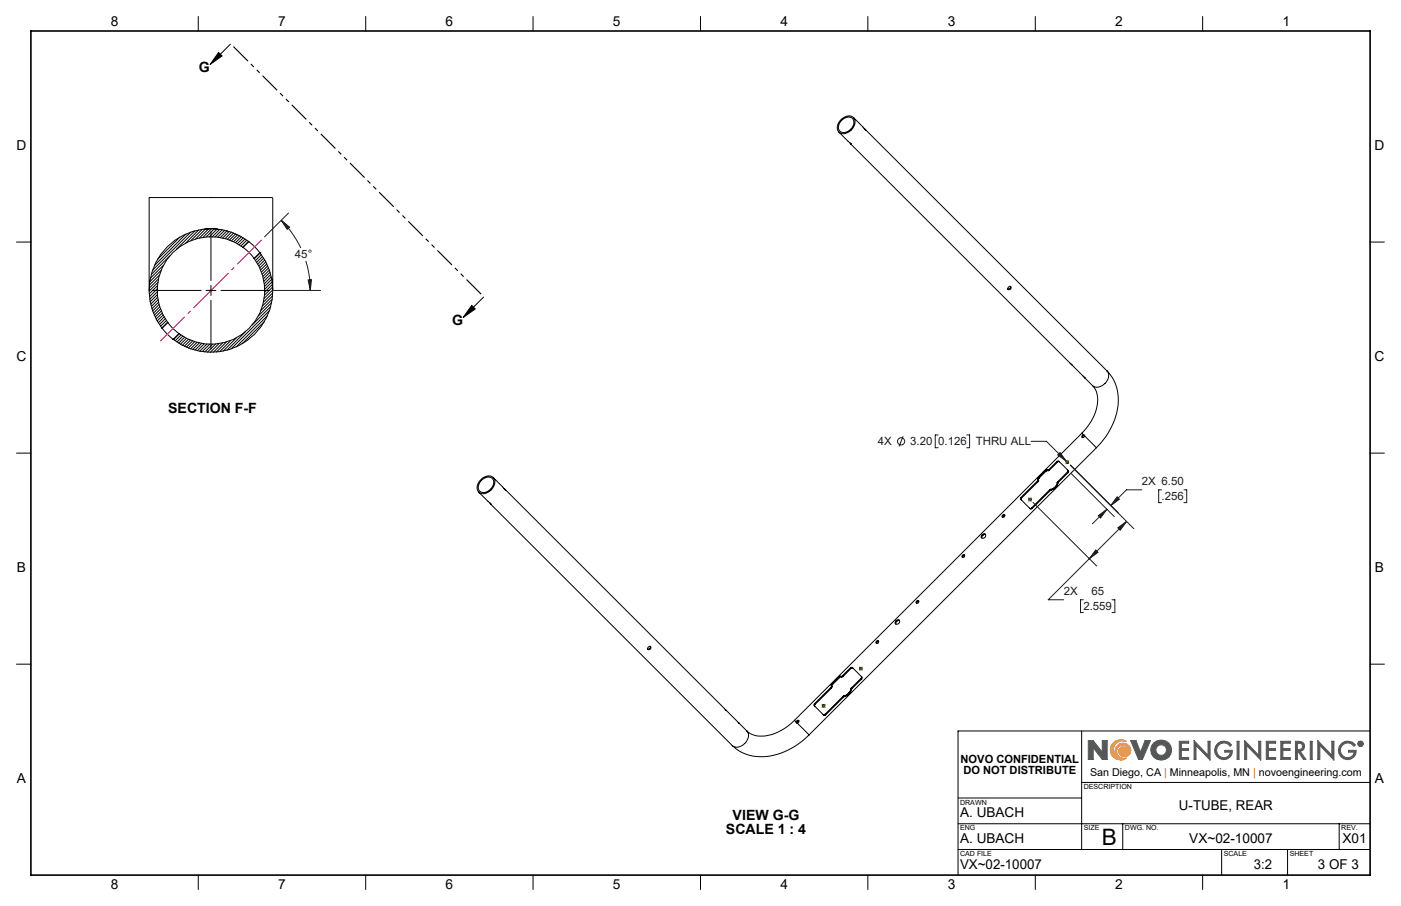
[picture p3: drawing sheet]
<svg xmlns="http://www.w3.org/2000/svg" width="432mm" height="279mm" viewBox="0 0 432 279" stroke-linecap="round" stroke-linejoin="round" font-family="sans-serif">
<g fill="none" stroke="#000" stroke-width=".31">
<path d="M61.1 5.1v4.5M112.7 5.1v4.5M164.3 5.1v4.5M215.9 5.1v4.5M267.5 5.1v4.5M319.1 5.1v4.5M370.7 5.1v4.5M259.3 37.3a2.38 2.38 0 0 1 3.6-.5 3.1 3.1 0 0 1-.7 3.1 3.1 3.1 0 0 1-3.2 .7 2.19 2.19 0 0 1 .3-3.3zM259.4 36.7a2.41 2.41 0 0 1 4.1 .3 3.7 3.7 0 0 1-4.6 4 2.65 2.65 0 0 1 .5-4.3zM263 36.2l3.9 4-.2-.2M266.3 39.6l.4 .4M266.7 40l74.5 74.4"/>
<path d="M258.6 40.7l3.8 3.9-.5-.6M262.3 44.4l68.1 68.2-.3-.4M5.1 74.6h4.4M46 61.1v28.5M46 60.9h37.9M52.3 78.9l-5.7 5.7M55.5 73.1l-7 6.9M57.3 72.2l-9.7 9.6M58.8 71.6l-11.8 11.7M60.1 71.2l-5.7 5.7M61.2 70.9l-4 4.1M62.3 70.7l-3.5 3.5"/>
<path d="M62.9 70.7h4.2M63.4 70.6l-3.1 3.1M64.3 70.6l-2.8 2.8M65.2 70.5l-2.7 2.7M66.1 70.6l-2.5 2.5M66.9 70.6l-2.4 2.4M67.7 70.7l-2.3 2.3M68.5 70.8l-2.2 2.3M69.3 71l-2.2 2.1M70 71.2l-2.1 2.1M70.7 71.4l-2.1 2M71.3 71.6l-1.9 2"/>
<path d="M72 71.9l-1.9 1.9M72.6 72.1l-1.9 1.9M73.2 72.4l-1.8 1.9M73.8 72.7l-1.8 1.8M74.4 73l-1.8 1.8M74.9 76.3l2.6 2.3 .8 1.1M74.9 76.3a16.6 16.6 0 0 0-21.6 1.6 16.6 16.6 0 0 0-1.6 21.6M75 73.3l-1.8 1.8M75.5 73.7l-1.8 1.8M76.1 74l-1.8 1.8M76.6 74.4l-1.8 1.8M76.7 74.5l3.4 3.4"/>
<path d="M76.7 74.5a19.1 19.1 0 0 0-25.1 1.6 19.1 19.1 0 0 0-1.6 25.1M76.7 74.5l-1.8 1.8M78.3 79.7a16.6 16.6 0 0 1-1.6 21.6 16.6 16.6 0 0 1-21.6 1.6M80.1 77.9h.1M80.1 77.9a19 19 0 0 1-1.6 25.1 19 19 0 0 1-25.1 1.6M80.1 77.9l-1.8 1.8M80.2 78l-1.8 1.8M80.5 78.5l-1.7 1.8M80.9 79.1l-1.8 1.8M81.3 79.6l-1.9 1.8M84.1 61.1v28.5M422.3 74.6h4.4"/>
<path d="M48.5 89.1l-2.4 2.4M48.5 90l-2.3 2.3M48.5 88.1l-2.5 2.5M48.5 90.8l-2.2 2.3M48.6 91.7l-2.1 2.1M48.6 87.1l-2.6 2.7M48.7 92.4l-2.1 2.1M48.9 86l-2.9 2.9M48.9 93.2l-2.1 2M49 93.9l-1.9 2M49.2 84.8l-3.2 3.1M49.2 94.6l-1.9 2"/>
<path d="M49.5 95.3l-1.9 1.9M49.6 83.4l-3.4 3.5M49.7 95.9l-1.9 1.9M50 96.6l-1.9 1.8M50.3 97.2l-1.9 1.8M50.4 81.7l-4 4.1M50.6 97.7l-1.8 1.9M50.9 98.3l-1.8 1.8M51.3 98.8l-1.8 1.8M51.6 99.4l-1.7 1.7M51.7 99.5l1.6 1.8 1.8 1.6M51.7 99.5l-1.7 1.7"/>
<path d="M81.5 99.2l-6.9 6.8M81.6 80.2l-1.8 1.8M81.9 80.8l-1.8 1.8M82.2 81.4l-1.9 1.9M82.4 97.3l-9.6 9.7M82.5 82l-1.9 1.9M82.8 82.6l-2 2M83 83.3l-2 2M83 95.8l-11.7 11.8M83.2 84l-2 2M83.4 84.7l-2 2M83.4 94.5l-5.7 5.7"/>
<path d="M83.6 85.4l-2.1 2.1M83.7 93.3l-4.1 4.1M83.7 86.1l-2.1 2.2M83.9 86.9l-2.3 2.3M83.9 92.3l-3.5 3.4M84 87.7l-2.4 2.4M84 91.3l-3.1 3.1M84 88.5l-2.5 2.5M84.1 89.4l-2.7 2.6M84.1 90.3l-2.9 2.9M310.8 88.5a.52 .52 0 0 1 .9 .1 .52 .52 0 0 1-.6 .7 .44 .44 0 0 1-.5-.2 .44 .44 0 0 1 .2-.6zM311.4 88.3a.67 .67 0 0 1-.8 .8"/>
<path d="M50 101.2l1.8 2.1 1.6 1.3M53.4 104.6h.1M55.1 102.9l-1.7 1.7M55.2 103l-1.7 1.7M55.8 103.3l-1.8 1.8M56.3 103.7l-1.8 1.8M56.9 104l-1.8 1.8M57.5 104.3l-1.9 1.9M58.1 104.6l-1.9 1.9M58.7 104.9l-1.9 1.9M59.3 105.2l-1.9 1.9M60 105.4l-1.9 1.9"/>
<path d="M60.7 105.6l-2 2M61.4 105.8l-2 2M62.2 105.9l-2.1 2.1M62.9 106l-2.1 2.2M63.8 106.1l-2.2 2.2M64.6 106.2l-2.3 2.2M65.5 106.2l-2.4 2.3M66.5 106.1l-2.5 2.5M67.5 106l-2.7 2.6M68.6 105.8l-2.8 2.8M69.8 105.4l-3.1 3.1M71.2 105l-3.5 3.4"/>
<path d="M72.9 104.2l-4.1 4.1M75.7 102.3l-5.7 5.7M330.3 112.5l4.1 4.1-.4-.4M334.3 116.5l2.4 2.4M336.7 118.9a7.8 7.8 0 0 1 .8 8.5 18.4 18.4 0 0 1-4.1 6.2M341.2 114.4a14 14 0 0 1 2.3 15.1 23.8 23.8 0 0 1-5.6 8.6M341.2 114.4a3.2 3.2 0 0 1-1.9 4.7l-1.4 .3-1.2-.5M5.1 139.7h4.4M333.4 133.6l.5 .5M333.4 133.6l-88.5 88.5M333.9 134.1l.4 .3M333.9 134.1a.48 .48 0 0 0-.6 .4 .48 .48 0 0 0 .6 .5 .48 .48 0 0 0 .4-.6"/>
<path d="M334.1 134.3l.2 .1M334.3 134.3l-.5 .1-.2 .5M334.3 134.4l3.6 3.7M337.9 138.1l-88.5 88.5M422.3 139.7h4.4M147.5 151.8l3.9 3.8-.5-.6M148.2 148.3a2.31 2.31 0 0 1 3.9-.2 3.2 3.2 0 0 1-4.1 3.5 2.19 2.19 0 0 1 .2-3.3zM148.4 147.7a2.41 2.41 0 0 1 4.1 .3 3.7 3.7 0 0 1-4.6 4 2.5 2.5 0 0 1 .1-3.9zM151.2 155.5l74.5 74.4M152 147.2l3.9 4-.6-.6M155.7 151l68.2 68.1-.4-.3M309.1 158.8a.38 .38 0 0 1 .6 0 .38 .38 0 0 1-.2 .6 .38 .38 0 0 1-.7 0 .38 .38 0 0 1 .3-.6z"/>
<path d="M309.7 158.9l-.5 .2-.2 .4M314.7 153.4l-.1 .6 2.9 3 .6-.2M314.7 153.4l.2 .2M314.9 153.6l-.1 .6M317.9 156.6l-.6 .1M317.9 156.6l.2 .2M319.7 148.3l-5 5.1M319.7 148.3l.2 .3M319.9 147.8l-.2 .5M319.9 147.8l.2 .3-.2 .5M319.9 148.6l-5 5M320 147.2l-.1 .6"/>
<path d="M320 147.2l.3 .3M320.3 147.5l-.3 .4M322.2 145.1l-2.2 2.1M322.2 145.1l.2 .2M322.4 145.3l-2.1 2.2M322.7 145l-.2-.1-.3 .2M322.7 145l.3 .2 .5-.2M322.9 145.1l-.5 .2M323.3 144.8l-.6 .2M323.3 144.8l.2 .2M323.5 151.1l-5.6 5.5M323.5 151.1l.2 .2"/>
<path d="M323.7 151.3l-5.6 5.5M323.8 150.9l-.3 .2M323.8 150.9l.2 .2M324 151.1l-.3 .2M324.6 150.6l-.8 .3M324.6 150.6l.2 .3M324.8 150.9l-.8 .2M324.9 150.4l-.3 .2M324.9 150.4l.2 .2M325.1 150.6l-.3 .3M325.3 150l-.4 .4M325.3 150l.3 .2"/>
<path d="M325.6 149.7l-.3 .3M325.6 150.2l-.5 .4M325.6 149.7l.2 .2M325.8 142.3l.6-.1 1.4 1.5 1.6 1.6-.2 .5M325.8 142.3l-2.5 2.5M325.8 142.3l.1 .2M325.8 149.9l-.2 .3M325.8 148.9l-.2 .8M325.8 148.9l.2 .2M325.9 142.5l-2.4 2.5M326 148.6l-.2 .3M326 148.6l.2 .1"/>
<path d="M326 149.1l-.2 .8M326.2 148.7l-.2 .4M326.5 142.4l-.6 .1M329 145.6l-3 3M329 145.6l.2 .2M329.1 145l-.1 .6M329.2 145.8l-3 2.9M296.7 171.2a.44 .44 0 0 1 .6 .2 .44 .44 0 0 1-.2 .6 .44 .44 0 0 1-.6-.3zM297.3 171.2l-.4 .1-.2 .6M302.9 164.7a.66 .66 0 0 1 1 .4 .66 .66 0 0 1-.7 .8 .57 .57 0 0 1-.8-.2 .57 .57 0 0 1 .3-.8zM303.7 164.8a1.09 1.09 0 0 0-1.1 1.1M199.8 199.5a.47 .47 0 0 1 .8 0 .47 .47 0 0 1-.3 .7l-.2 .1a.43 .43 0 0 1-.5-.2 .43 .43 0 0 1 .2-.6z"/>
<path d="M200.4 199.3a.67 .67 0 0 1-.8 .8M270.1 197.8l.1-.1a.38 .38 0 0 1 .6 0 .38 .38 0 0 1-.1 .6 .38 .38 0 0 1-.6 .1 .38 .38 0 0 1 0-.6zM270.8 197.8l-.5 .2-.1 .4M276.2 191.4a.64 .64 0 0 1 1.1-.1 .64 .64 0 0 1-.4 1 .61 .61 0 0 1-.9 .1 .61 .61 0 0 1 .2-1zM277.2 191.3a1.09 1.09 0 0 0-1.1 1.1M282.5 185.3a.4 .4 0 0 1 .6 .2 .4 .4 0 0 1-.3 .5 .4 .4 0 0 1-.4-.4zM283.2 185.4l-.4 .1-.3 .5M5.1 204.8h4.4M223.8 219l4 4M251 217l-.1 .6 3.1 3 .5-.1M251 217l.2 .2M251.2 217.2l-.1 .6"/>
<path d="M256.1 212l-5.1 5M256.1 212l.2 .2M256.2 211.4l-.1 .6M256.2 211.4l.3 .3-.2 .5M256.3 212.2l-5.1 5M256.4 210.9l-.2 .5M256.4 210.9l.2 .2M256.6 211.1l-.2 .5M258.5 208.7l-2.1 2.2M258.5 208.7l.2 .3M258.7 209l-2.1 2.1M259.1 208.6l-.3-.1-.3 .2"/>
<path d="M259.1 208.6l.2 .2 .5-.2M259.2 208.7l-.5 .3M259.6 208.4l-.5 .2M259.6 208.4l.2 .2M259.8 214.7l-5.5 5.6M259.8 214.7l.2 .2M260 214.9l-5.5 5.6M260.2 214.5l-.4 .2M260.2 214.5l.2 .2M260.4 214.7l-.4 .2M260.9 214.3l-.7 .2M260.9 214.3l.3 .2"/>
<path d="M261.2 214.5l-.8 .2M261.3 214.1l-.4 .2M261.3 214.1l.2 .2M261.5 214.3l-.3 .2M261.7 213.6l-.4 .5M261.7 213.6l.2 .3M261.9 213.3l-.2 .3M261.9 213.9l-.4 .4M261.9 213.3l.2 .2M262.1 206l.6-.2 1.5 1.5 1.5 1.5-.1 .6M262.1 206l-2.5 2.4M262.1 206l.2 .2"/>
<path d="M262.1 213.5l-.2 .4M262.2 212.5l-.3 .8M262.2 212.5l.2 .2M262.3 206.2l-2.5 2.4M262.4 212.2l-.2 .3M262.4 212.2l.2 .2M262.4 212.7l-.3 .8M262.6 212.4l-.2 .3M262.9 206.1l-.6 .1M265.4 209.2l-3 3M265.4 209.2l.2 .2M265.5 208.6l-.1 .6"/>
<path d="M265.6 209.4l-3 3M422.3 204.8h4.4M227.5 222.8l.3 .2M227.8 223l2.4 2.4M230.2 225.4a3.2 3.2 0 0 1-2 4.8l-1.3 .2-1.2-.5M244.9 222.1a14.2 14.2 0 0 1-12 4.8l-1.7-.7-1-.8M244.9 222.1l.5 .5M245.4 222.6l.3 .4M245.4 222.6a.47 .47 0 0 1 .5-.5 .47 .47 0 0 1 .4 .5 .47 .47 0 0 1-.6 .4M245.7 223l3.7 3.6M246.2 222.3l-.5 .3v.4M249.4 226.6a20.1 20.1 0 0 1-18.3 6.4l-2.6-1-2.8-2.1"/>
<path d="M254.3 220.3l-.6 .1M254.3 220.3l.2 .2M333.4 225.4v36.6M422.3 225.4h-127v44.5M295.3 254h127M295.3 246.1h38.1M333.4 241.3h88.9M346 254v8M412.7 254v8M61.1 269.9v4.4M112.7 269.9v4.4M164.3 269.9v4.4"/>
<path d="M215.9 269.9v4.4M267.5 269.9v4.4M295.3 262h127M319.1 269.9v4.4M370.7 269.9v4.4M376.5 262v7.9M396.8 262v7.9"/>
<circle cx="317.5" cy="154" r=".41"/>
<circle cx="329" cy="142.5" r=".39"/>
<circle cx="253.8" cy="217.7" r=".41"/>
<circle cx="265.3" cy="206.2" r=".39"/>
</g>
<path d="M342.7 229.6a3.1 3.1 0 0 1 4.5-.9 2.82 2.82 0 0 0-3.9 1.7 2.82 2.82 0 0 0 2.3 3.6 2.45 2.45 0 0 1-1.1-4.2 2.45 2.45 0 0 1 4 1.5 1.88 1.88 0 0 1-1.9 2.1 1.88 1.88 0 0 1-1.8-2.2l.6-.7a1.82 1.82 0 0 1 2.4 1.5 1.89 1.89 0 0 0-2.6-2 1.89 1.89 0 0 0-.3 3.3l1.5 .6 .8-.1a3.2 3.2 0 0 1-4-.2 3.2 3.2 0 0 1-.5-4z" fill="none" stroke="#f78d2a" stroke-width=".31"/>
<g fill="none" stroke="#555759" stroke-width=".31">
<path d="M336.9 230.6v3.6h-1.5v-5.8h1.5l2.8 3.6M336.9 230.6h.1M337 230.6l2.7 3.6h1.5v-5.8h-1.5v3.6M339.7 232h.1M348.5 228.4h1.6l1.4 3.6 1.4-3.6h1.7l-2.5 5.8h-1.2zM363.5 228.6h2.9v.6h-2.3v1.7h2.2v.5h-2.2v2.2h2.3v.6h-2.9zM368 228.4l4.3 4.5v-4.3h.7v5.8l-4.4-4.5v4.3h-.6zM375.4 229.2a2.89 2.89 0 0 1 4.2 .5l-.5 .5a2.26 2.26 0 0 0-3.2-.7 2.26 2.26 0 0 0-.5 3.2 2.26 2.26 0 0 0 3.3 .4l.5-1.1h-1.7v-.6h2.3a2.78 2.78 0 0 1-4 2.5 2.78 2.78 0 0 1-.4-4.7zM381.3 228.6h.6v5.6h-.6zM383.6 228.4l4.3 4.5v-4.3h.7v5.8l-4.4-4.5v4.3h-.6zM390.3 228.6h2.9v.6h-2.3v1.7h2.2v.5h-2.2v2.2h2.3v.6h-2.9zM394.8 228.6h2.9v.6h-2.3v1.7h2.2v.5h-2.2v2.2h2.3v.6h-2.9z"/>
<path d="M399.3 228.6a2.74 2.74 0 0 1 2.6 .8l.2 .8-.3 .9-1.1 .6 1.8 2.5h-.8l-1.7-2.5h-.1v2.5h-.6zM399.9 229.2l1.1 .1a1.02 1.02 0 0 1 0 1.7l-1.1 .2zM403.8 228.6h.6v5.6h-.6zM406.2 228.4l4.3 4.5v-4.3h.6v5.8l-4.3-4.5v4.3h-.6zM413.6 229.2a2.89 2.89 0 0 1 4.2 .5l-.5 .5a2.25 2.25 0 0 0-3.3-.7 2.25 2.25 0 0 0-.2 3.4 2.25 2.25 0 0 0 3.4-.3l.1-.6h-1.6v-.6h2.3a2.79 2.79 0 0 1-4 2.5 2.79 2.79 0 0 1-.4-4.7zM419 228.9l.6 .1-.1 .4 .2 .4-.4-.4-.3 .4zM419.2 229l.3 .2-.3 .1z"/>
<circle cx="357.9" cy="231.3" r="1.64"/>
<circle cx="357.9" cy="231.3" r="3.2"/>
<circle cx="419.3" cy="229.4" r=".85"/>
<circle cx="419.3" cy="229.4" r=".71"/>
</g>
<path d="M9.5 9.6h412.8v260.3h-412.8z" fill="none" stroke="#000" stroke-width=".5"/>
<path d="M343 229.1a3.2 3.2 0 0 1 4.2-.4 2.82 2.82 0 0 0-3.9 1.7 2.82 2.82 0 0 0 2.3 3.6 2.43 2.43 0 0 1-1.9-2.8 2.43 2.43 0 0 1 2.7-2 2.43 2.43 0 0 1 2.1 2.7 1.82 1.82 0 0 1-2.5 1.5 1.82 1.82 0 0 1-.9-2.7 1.73 1.73 0 0 1 2.7 1.3 1.9 1.9 0 0 0-2.6-2 1.9 1.9 0 0 0-.3 3.3l.8 .5h1.5a3.2 3.2 0 0 1-4.2-.4 3.2 3.2 0 0 1 0-4.3z" fill-rule="evenodd" fill="#f78d2a"/>
<path d="M335.4 228.4v5.8h1.5v-3.6l2.8 3.6h1.5v-5.8h-1.5v3.6l-2.8-3.6zM348.5 228.4l2.4 5.8h1.2l2.5-5.8h-1.7l-1.4 3.6-1.4-3.6zM355.6 229.1a3.1 3.1 0 0 0 .2 4.6 3.1 3.1 0 0 0 4.6-.6 3.1 3.1 0 0 0-1-4.5l-1.8-.4-1 .3zM356.2 231.3a1.65 1.65 0 0 1 3.3 0 1.65 1.65 0 0 1-3.3 0zM363.5 228.6v5.6h2.9v-.6h-2.3v-2.2h2.2v-.5h-2.2v-1.7h2.3v-.6zM368 228.4v5.8h.6v-4.3l4.4 4.5v-5.8h-.7v4.3zM375.2 229.3a2.79 2.79 0 0 0 .7 4.7 2.79 2.79 0 0 0 3.9-2.6h-2.3v.6h1.7a2.16 2.16 0 0 1-3 1.4 2.16 2.16 0 0 1-.9-3.2 2.22 2.22 0 0 1 3.8 0l.5-.5a2.92 2.92 0 0 0-4.4-.4zM381.3 228.6v5.6h.6v-5.6zM383.6 228.4v5.8h.6v-4.3l4.4 4.5v-5.8h-.7v4.3zM390.3 228.6v5.6h2.9v-.6h-2.3v-2.2h2.2v-.5h-2.2v-1.7h2.3v-.6zM394.8 228.6v5.6h2.9v-.6h-2.3v-2.2h2.2v-.5h-2.2v-1.7h2.3v-.6zM399.3 228.6v5.6h.6v-2.5l1.8 2.5h.8l-1.8-2.5 1.1-.6 .3-1.3a1.6 1.6 0 0 0-2.1-1.2zM399.9 229.2l1.3 .3 .3 .4-.3 1-1.3 .3zM403.8 228.6v5.6h.6v-5.6zM406.2 228.4v5.8h.6v-4.3l4.3 4.5v-5.8h-.6v4.3zM413.3 229.4a2.79 2.79 0 0 0 .9 4.6 2.79 2.79 0 0 0 3.8-2.6h-2.3v.6h1.6a2.18 2.18 0 0 1-3.2 1.3 2.18 2.18 0 0 1-.4-3.5 2.22 2.22 0 0 1 3.6 .4l.5-.5a2.89 2.89 0 0 0-4.5-.3zM419 228.9v.9h.2v-.4l.5 .4-.2-.4 .2-.4zM419.2 229l.3 .2-.3 .1zM418.5 229.4a.85 .85 0 0 0 1.7 0 .85 .85 0 0 0-1.7 0zM418.6 229.4a.71 .71 0 0 1 1.4 0 .71 .71 0 0 1-1.4 0z" fill-rule="evenodd" fill="#555759"/>
<g fill="none" stroke="#191924" stroke-width=".31">
<path d="M86.7 67.9l2.6 2.2-.8 .6zM86.7 67.9l3.1 3.7 2.9 4.9M88.9 65.7l-7.4 7.4M84.4 89.6h14.4M94.3 80.4l1.1 5 .2 4.2M95 86.3h1l-.4 3.3zM278.3 134.5l-1.2 3.2M289.1 134.1h-.8v4h.8M298 134.1h.8v4h-.8M317.8 136.1h4.7l6.2 6.2M326.7 139.6l2 2.7-2.7-2zM318.4 154.9l19.6 19.7"/>
<path d="M330.2 146.1l13.2 13.2M338.5 159l2.7-1.9-2 2.6zM341.2 157.1l-4.5 4.4M344.3 153.2l.7 .8-2.7 1.9zM344.6 158.2l-14.7-14.8 19.6 19.7M351.9 151.1h-4.7l-4.9 4.8M358 151.1h-.9v3.9h.9M364.9 151.1h.9v3.9h-.9M337.7 169.6l.7 .7-2.7 2zM344.5 162.8l2.7-2-1.9 2.7zM347.2 160.8l-24.1 24.2h4.7M333.9 185h-.9v3.9h.9"/>
<path d="M342.7 185h.9v3.9h-.9"/>
<circle cx="277.7" cy="136.1" r="1.11"/>
</g>
<path d="M67.4 16.2l1 1.1-3.7 2.6zM71.1 13.5l-6.4 6.4M65 71.5v15M46.9 89.6h15.1M63.5 89.6h3M65 88.1v3M65 92.6v15.1M68.1 89.6h15M145.4 94.2l1.1 1.1-3.8 2.6zM149.1 91.5l-6.4 6.4" fill="none" stroke="#000" stroke-width=".31"/>
<path d="M64.5 89.6h1M64.7 89.2l.7 .7M65 89.1v1M65.4 89.2l-.7 .7" fill="none" stroke="#c0c0c0" stroke-width=".31"/>
<path d="M149.1 91.5l-78-78" fill="none" stroke="#000" stroke-width=".35" stroke-dasharray="6.3 1.3 1.3 1.3 1.3 1.3" stroke-dashoffset="-1.2" stroke-linecap="butt"/>
<path d="M49.4 105.2l31.3-31.2" fill="none" stroke="#ff0080" stroke-width=".31" stroke-dasharray="15.2 1.3 1.3 1.3" stroke-dashoffset="4.6" stroke-linecap="butt"/>
<g fill="none" stroke="#808000" stroke-width=".31">
<path d="M317 153.6l.1 .1M317.1 154.4l-.1 .1M317.3 153.8l.2 .2M317.5 154l-.2 .2M317.5 154l.1 .2M317.6 153.8l-.1 .2M317.9 154.4v.1M317.9 153.6v.1M328.5 142.1l.1 .1M328.6 142.9l-.1 .1M328.8 142.4l.3 .3M329.1 142.4l-.3 .3"/>
<path d="M329.3 142.9l.1 .1M329.4 142.1l-.1 .1M253.4 217.2l.1 .1M253.5 218.1l-.1 .1M253.6 217.5l.4 .4M254 217.5l-.4 .4M254.2 218.1l.1 .1M254.3 217.2l-.1 .1M264.9 205.7l.1 .1M265 206.6l-.1 .1M265.1 206l.4 .4M265.5 206l-.4 .4"/>
<path d="M265.7 206.6l.1 .1M265.8 205.7l-.1 .1"/>
</g>
<path d="M145.4 94.2l1.1 1.1-3.8 2.6zM67.4 16.2l1 1.1-3.7 2.6z" fill="#000"/>
<g fill="#191924">
<path d="M338.5 159l2.7-1.9-2 2.6zM344.3 153.2l.7 .8-2.7 1.9zM337.7 169.6l.7 .7-2.7 2zM344.5 162.8l2.7-2-1.9 2.7zM326.7 139.6l-.7 .7 2.7 2z"/>
<path d="M95 86.3h1l-.4 3.3zM86.7 67.9l2.6 2.2-.8 .6z"/>
</g>
<text font-size="7" x="339.5" y="260.5">B</text>
<g font-size="4.4">
<text x="61.3" y="22.2">G</text>
<text x="139.3" y="100.3">G</text>
<text x="51.8" y="127.4">SECTION F-F</text>
<text x="223.7" y="257.1">SCALE 1 : 4</text>
<text x="225.8" y="252.9">VIEW G-G</text>
</g>
<g font-size="4.2">
<text x="34.1" y="8.1">8</text>
<text x="85.7" y="8.1">7</text>
<text x="137.3" y="8.1">6</text>
<text x="188.9" y="8.1">5</text>
<text x="240.5" y="8.1">4</text>
<text x="292.1" y="8.1">3</text>
<text x="343.7" y="8.1">2</text>
<text x="395.3" y="8.1">1</text>
<text x="5.1" y="46.4">D</text>
<text x="423.7" y="46.4">D</text>
<text x="5.1" y="111.4">C</text>
<text x="423.7" y="111.4">C</text>
<text x="5.2" y="176.5">B</text>
<text x="423.8" y="176.5">B</text>
<text x="5.2" y="241.6">A</text>
<text x="423.8" y="241.6">A</text>
<text x="363.4" y="249.9">U-TUBE, REAR</text>
<text x="295.9" y="252">A. UBACH</text>
<text x="295.9" y="260">A. UBACH</text>
<text x="366.5" y="260">VX~02-10007</text>
<text x="413.8" y="260">X01</text>
<text x="295.9" y="267.9">VX~02-10007</text>
<text x="386.4" y="267.9">3:2</text>
<text x="406.2" y="267.9">3 OF 3</text>
<text x="34.1" y="274.2">8</text>
<text x="85.7" y="274.2">7</text>
<text x="137.3" y="274.2">6</text>
<text x="188.9" y="274.2">5</text>
<text x="240.5" y="274.2">4</text>
<text x="292.1" y="274.2">3</text>
<text x="343.7" y="274.2">2</text>
<text x="395.3" y="274.2">1</text>
</g>
<g font-size="3.5" fill="#191924">
<text x="90.9" y="79.6">45°</text>
<text x="270.5" y="137.3">4X</text>
<text x="280.5" y="137.3">3.20</text>
<text x="289.2" y="137.3">0.126</text>
<text x="300.7" y="137.3">THRU ALL</text>
<text x="351.9" y="149.7">2X 6.50</text>
<text x="358" y="154.2">.256</text>
<text x="327.8" y="183.6">2X</text>
<text x="336.4" y="183.6">65</text>
<text x="333.9" y="188.1">2.559</text>
</g>
<g font-size="3.5">
<text x="296.1" y="235.2">NOVO CONFIDENTIAL</text>
<text x="296.9" y="238.7">DO NOT DISTRIBUTE</text>
</g>
<text font-size="3.3" x="336" y="239.4">San Diego, CA | Minneapolis, MN | novoengineering.com</text>
<g font-size="2.2">
<text x="334" y="243.4">DESCRIPTION</text>
<text x="295.9" y="248.2">DRAWN</text>
<text x="295.9" y="256.1">ENG</text>
<text x="334" y="256.1">SIZE</text>
<text x="346.7" y="256.1">DWG. NO.</text>
<text x="413.4" y="256.1">REV.</text>
<text x="295.9" y="264">CAD FILE</text>
<text x="377.2" y="264">SCALE</text>
<text x="397.5" y="264">SHEET</text>
</g>
</svg>
